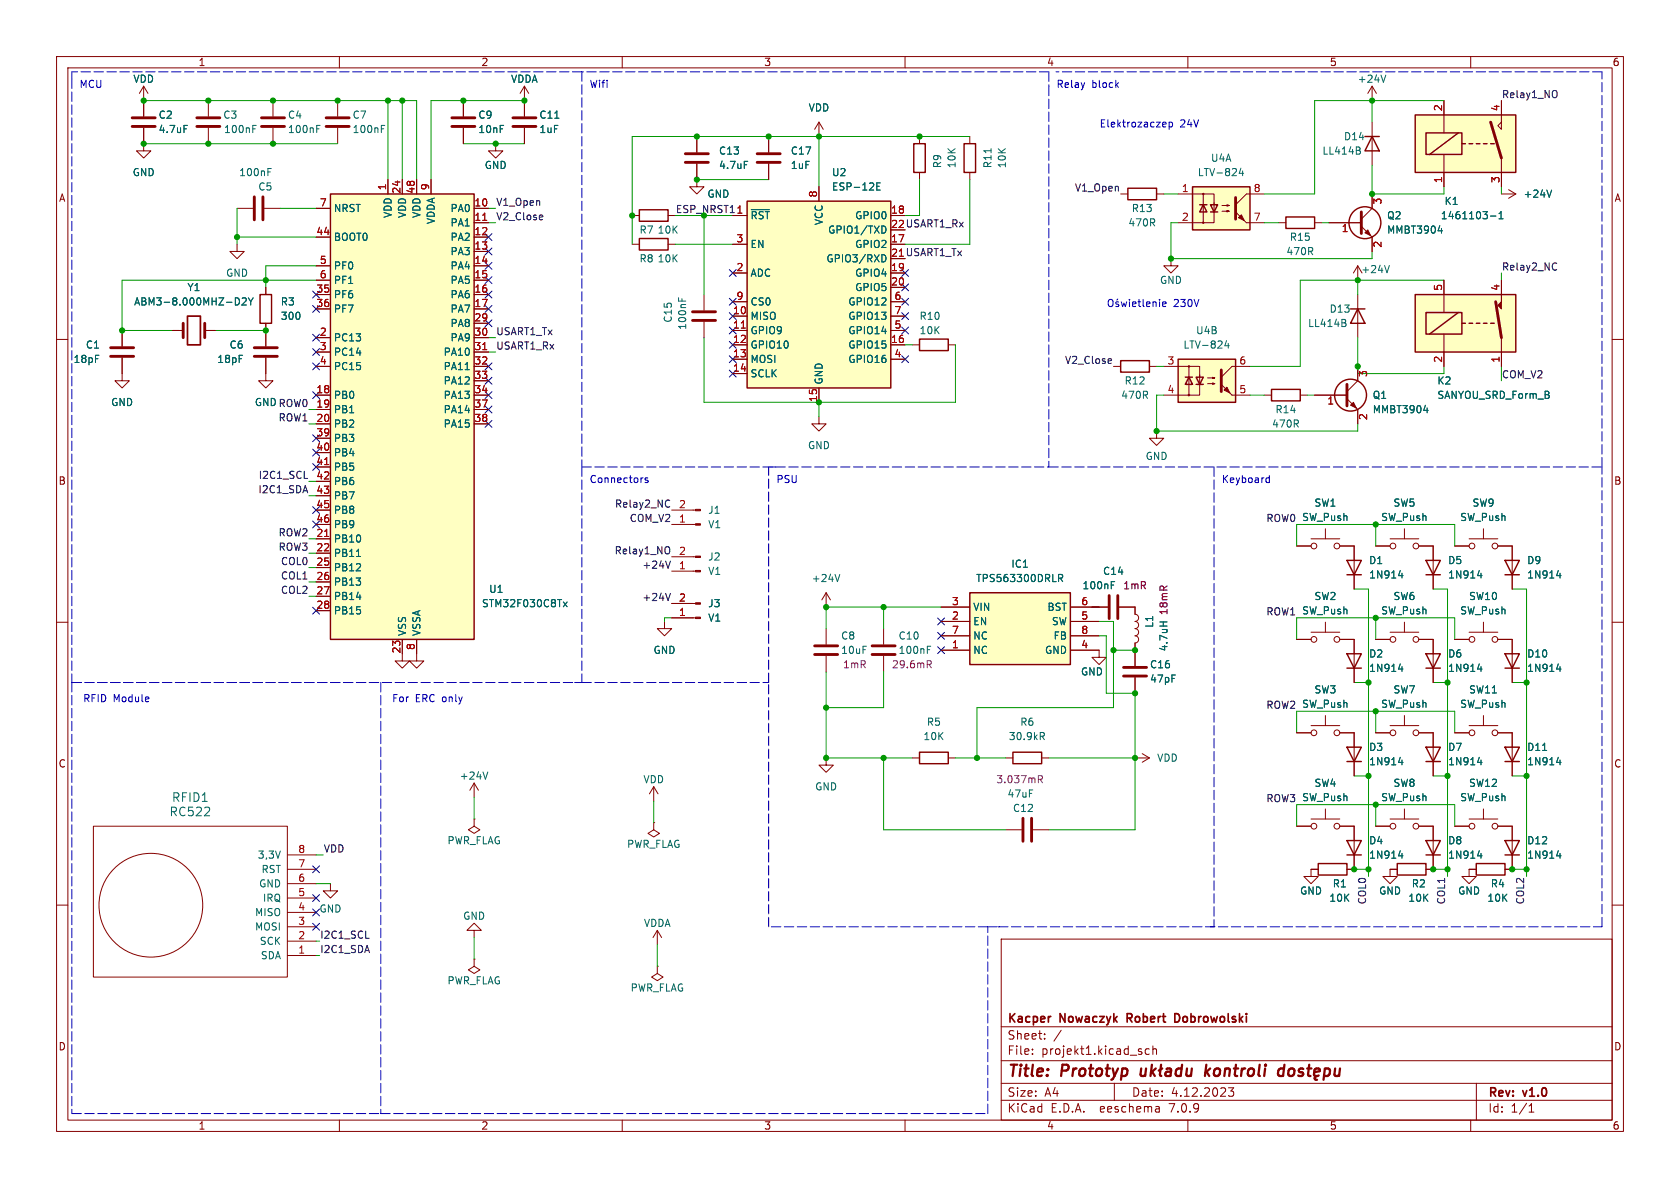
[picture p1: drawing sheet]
<svg xmlns="http://www.w3.org/2000/svg" width="297mm" height="210mm" viewBox="0 0 297 210" stroke-linecap="round" stroke-linejoin="round" font-family="sans-serif">
<g fill="none" stroke="#840000" stroke-width=".18">
<path d="M10 10h277v190h-277zM12 12h273v186h-273zM25.4 15.2l-.8 1.3M25.4 15.2v5.4M25.4 15.2l.8 1.3M36.8 17.8v2.8M48.3 17.8v2.8M59.7 17.8v2.8M60 10v2M81.9 17.8v2.8M92.7 15.2l-.8 1.3M92.7 15.2v5.4"/>
<path d="M92.7 15.2l.8 1.3M110 10v2M160 10v2M210 10v2M242.6 15.2l-.8 1.3M242.6 15.2v2.6M242.6 15.2l.7 1.3M255.3 17.8v5.7M260 10v2M265.4 17.8v5.1l-.6-.7 .6-.6M25.4 22.6v4.1h1.3l-1.3 1.2-1.3-1.2h1.3M36.8 22.6v2.8"/>
<path d="M41.9 36.8h2.8M46.7 36.8h2.8M48.3 22.6v2.8M55.9 36.8h2.5M59.7 22.6v2.8M68.6 31.8v2.5M71.1 31.8v2.5M73.7 31.8v2.5M76.2 31.8v2.5M81.9 22.6v2.8M83.8 36.8h2.6M83.8 39.4h2.6"/>
<path d="M87.6 25.4v1.3h1.3l-1.3 1.2-1.2-1.2h1.2M92.7 22.6v2.8M111.8 38.1h1.2M118.1 38.1h1.3M123.2 29v4h1.3l-1.3 1.3-1.3-1.3h1.3M123.2 24.1v2.8M129.5 38.1h2.6M135.9 24.1v2.8M135.9 29v2.8M144.8 21.6l-.8 1.3M144.8 21.6v2.5M144.8 33v2.6"/>
<path d="M144.8 21.6l.7 1.3M157.5 38.1h2.5M162.6 24.1v1.3M162.6 30.5v1.3M171.4 24.1v1.3M171.4 30.5v1.3M198.1 34.3h1.3M204.5 34.3h1.2M208.3 34.3h6.3v1.9M212.7 34.3v5.1M214.6 35.8v3.6h-6.3M216 37.3h1.3l-.4 .2v-.3l.4 .1"/>
<path d="M216 36.3h1.3l-.4 .1v-.2l.4 .1M220.3 39.4h3.2M223.5 34.3h-3.2l-1.9 1.9M226.1 39.4h1.2M232.4 39.4h1.3M234.9 39.4h5.8M242.6 21.6v7.6M242.6 34.3v2.5l-1.9 1.9M255.3 27.3v5.7M265.4 34.3h2.6M265.4 27.9v5.1M266.7 33.5l1.3 .8"/>
<path d="M268 34.3l-1.3 .8M10 60h2M21.6 58.4v2.8M30.5 58.4h1.9M36.2 58.4h1.9M41.9 43.2v1.3h1.3l-1.3 1.2-1.3-1.2h1.3M47 50.8v1.3M47 57.2v4M55.9 41.9h2.5M55.9 47h2.5M55.9 49.5h2.5M55.9 52.1h2.5"/>
<path d="M55.9 54.6h2.5M55.9 59.7h2.5M83.8 41.9h2.6M83.8 44.5h2.6M83.8 47h2.6M83.8 49.5h2.6M83.8 52.1h2.6M83.8 54.6h2.6M83.8 59.7h2.6M83.8 57.2h2.6M111.8 43.2h1.2M118.1 43.2h1.3"/>
<path d="M124.5 52.1v2.8M124.5 56.9v2.8M129.5 58.4h2.6M129.5 43.2h2.6M129.5 55.9h2.6M129.5 48.3h2.6M129.5 53.3h2.6M157.5 58.4h2.5M157.5 43.2h2.5M157.5 55.9h2.5M157.5 48.3h2.5M157.5 50.8h2.5"/>
<path d="M157.5 53.3h2.5M207 45.7v1.3h1.3l-1.3 1.3-1.3-1.3h1.3M239.3 48.3l.7-1.3v2.5M240 52.1v7.6M240.7 40l1.9 1.9v2.6M255.3 49.5v5.7M255.3 59.1v5.7M265.4 49.5v2.6M265.4 59.7v5.1M285 60h2M21.6 63.2v4.1h1.3l-1.3 1.3-1.3-1.3h1.3M47 63.2v4.1h1.3l-1.3 1.3-1.3-1.3h1.3"/>
<path d="M55.9 64.8h2.5M55.9 69.9h2.5M55.9 72.4h2.5M55.9 74.9h2.5M55.9 62.2h2.5M55.9 77.5h2.5M83.8 64.8h2.6M83.8 69.9h2.6M83.8 72.4h2.6M83.8 74.9h2.6M83.8 62.2h2.6M83.8 67.3h2.6"/>
<path d="M129.5 61h2.6M129.5 63.5h2.6M129.5 66h2.6M144.8 73.7v1.2h1.2l-1.2 1.3-1.3-1.3h1.3M144.8 68.6v2.5M157.5 61h2.5M157.5 63.5h2.5M161.3 61h1.3M167.6 61h1.3M196.8 64.8h1.3M203.2 64.8h1.3M204.5 76.2v1.3h1.2l-1.2 1.2-1.3-1.2h1.3"/>
<path d="M205.7 64.8h6.4v1.9M210.2 64.8v5.1M212.1 66.3v3.6h-6.4M213.5 67.8h1.3l-.4 .1v-.2l.4 .1M213.5 66.8h1.3l-.4 .1v-.2l.4 .1M217.8 69.9h3.2M221 64.8h-3.2l-1.9 1.9M223.5 69.9h1.3M229.9 69.9h1.2M232.4 69.9h5.7M238.1 70.5l1.9 1.9v2.5M240 64.8v2.5l-1.9 1.9"/>
<path d="M55.9 90.2h2.5M55.9 92.7h2.5M55.9 95.3h2.5M55.9 97.8h2.5M55.9 80h2.5M55.9 82.6h2.5M55.9 85.1h2.5M55.9 87.6h2.5M118.7 90.2h4.3M118.7 92.7h4.3M118.7 98.4h4.3M229.2 96.5h2.6"/>
<path d="M231.8 95.3h5.1M234.3 93.5v1.8M236.9 96.5h2.5v7.6M243.2 96.5h2.5M245.7 95.3h5.1M248.3 93.5v1.8M250.8 96.5h2.6v7.6M257.2 96.5h2.5M259.7 95.3h5.1M262.3 93.5v1.8M264.8 96.5h2.5v7.6M10 110h2"/>
<path d="M55.9 100.3h2.5M55.9 102.9h2.5M55.9 105.4h2.5M55.9 108h2.5M71.1 113v3.8h1.3l-1.3 1.3-1.3-1.3h1.3M73.7 113v3.8h1.2l-1.2 1.3-1.3-1.3h1.3M117.5 109.9v1.2h1.2l-1.2 1.3-1.3-1.3h1.3M118.7 106.7h4.3M118.7 109.2h4.3M118.7 101h4.3M146 104.8l-.7 1.2M146 104.8v2.5"/>
<path d="M146 111.1v2.8M146 116v2.7M146 104.8l.8 1.2M156.2 111.1v2.8M156.2 116v2.7M166.4 114.9h5M166.4 109.9h5M166.4 107.3h5M166.4 112.4h5M189.2 114.9h5.1v1.3h1.3l-1.3 1.3-1.3-1.3h1.3M189.2 109.9h5.1M189.2 107.3h6.6"/>
<path d="M189.2 112.4h5.1M197.9 107.3h2.8v1.3a.64 .64 0 0 1 .6 .6 .64 .64 0 0 1-.6 .7 .64 .64 0 0 1 .6 .6 .64 .64 0 0 1-.6 .6 .64 .64 0 0 1 .6 .7 .64 .64 0 0 1-.6 .6 .64 .64 0 0 1 .6 .6 .64 .64 0 0 1-.6 .7v4M200.7 119.8v2.8M229.2 113h2.6M231.8 111.8h5.1M234.3 110v1.8M236.9 113h2.5v7.7M243.2 113h2.5M245.7 111.8h5.1M248.3 110v1.8M250.8 113h2.6v7.7M257.2 113h2.5"/>
<path d="M259.7 111.8h5.1M262.3 110v1.8M264.8 113h2.5v7.7M285 110h2M83.8 138.4l-.7 1.3M83.8 138.4v2.6M83.8 138.4l.8 1.3M115.6 139.1l-.8 1.2M115.6 139.1v2.5M115.6 139.1l.7 1.2M146 134v1.3h1.3l-1.3 1.2-1.2-1.2h1.2M161.3 134h1.3"/>
<path d="M167.6 134h1.3M177.8 134h1.3M184.1 134h1.3M200.7 134h2.5M201.9 133.2l1.3 .8M203.2 134l-1.3 .7M229.2 129.5h2.6M231.8 128.3h5.1M234.3 126.5v1.8M236.9 129.5h2.5v7.7M243.2 129.5h2.5M245.7 128.3h5.1"/>
<path d="M248.3 126.5v1.8M250.8 129.5h2.6v7.7M257.2 129.5h2.5M259.7 128.3h5.1M262.3 126.5v1.8M264.8 129.5h2.5v7.7M10 160h2M16.5 146.1h34.3v26.6h-34.3zM50.8 153.7h5.1M50.8 158.8h5.1M50.8 156.2h5.1M50.8 151.1h5.1"/>
<path d="M58.4 156.2v1.3h1.3l-1.3 1.3-1.3-1.3h1.3M83.8 144.8v1.3l1 .6-1 .6-1-.6 1-.6M83.8 144.8h.1M115.6 145.4v1.3l1 .6-1 .7-1-.7 1-.6M115.6 145.4h.1M177.8 146.7h2.8M182.6 146.7h2.8M229.2 146.1h2.6M231.8 144.8h5.1M233 153.7h-1.2v1.2h1.2l-1.2 1.3-1.3-1.3h1.3M234.3 143v1.8M236.9 146.1h2.5v7.6h-1.3"/>
<path d="M243.2 146.1h2.5M245.7 144.8h5.1M247 153.7h-1.3v1.2h1.3l-1.3 1.3-1.2-1.3h1.2M248.3 143v1.8M250.8 146.1h2.6v7.6h-1.3M257.2 146.1h2.5M259.7 144.8h5.1M261 153.7h-1.3v1.2h1.3l-1.3 1.3-1.3-1.3h1.3M262.3 143v1.8M264.8 146.1h2.5v7.6h-1.2M285 160h2M50.8 168.9h5.1"/>
<path d="M50.8 166.4h5.1M50.8 163.8h5.1M50.8 161.3h5.1M83.8 164.5h1.3l-1.3-1.3-1.3 1.3h1.3v1.2M83.8 169.5v1.3l1 .7-1 .6-1-.6 1-.7M83.8 169.5h.1M116.2 170.8v1.3l1 .6-1 .7-1-.7 1-.6M116.2 170.8h.1M116.2 164.5l-.8 1.2M116.2 164.5v2.5M116.2 164.5l.8 1.2M177 166h108v32h-108z"/>
<path d="M60 198v2M110 198v2M160 198v2M177 194.5h108M177 191.5h108M177 187.5h108M177 181.5h108M182.5 186.3v.1M182.5 185.5v.1M184.7 183.6v.1M184.7 182.8v.1M187.6 182.1l-1.3 2"/>
<path d="M197 191.5v3M203.2 185.5l-.5-.1-.2 .3v.4l.1 .2h.6M203.8 185.5l.2-.1 .4 .1 .1 .9M203.8 184.9v1.5M204.9 195.7l.1 .9M205 196.5l-.2 .1M205 196h-.2M210 198v2M217.2 192.3h.9l-.5 .6 .4 .1v.7l-.2 .1h-.4l-.2-.1M260 198v2M261 191.5v6.5M270.3 196.6h.9"/>
<path d="M270.3 195.5l.4-.4v1.5"/>
<circle cx="212.7" cy="34.3" r=".13"/>
<circle cx="212.7" cy="39.4" r=".13"/>
<circle cx="210.2" cy="69.9" r=".13"/>
<circle cx="210.2" cy="64.8" r=".13"/>
<circle cx="232.3" cy="96.5" r=".51"/>
<circle cx="236.3" cy="96.5" r=".51"/>
<circle cx="246.3" cy="96.5" r=".51"/>
<circle cx="250.3" cy="96.5" r=".51"/>
<circle cx="260.2" cy="96.5" r=".51"/>
<circle cx="264.3" cy="96.5" r=".51"/>
<circle cx="232.3" cy="113" r=".51"/>
<circle cx="236.3" cy="113" r=".51"/>
<circle cx="246.3" cy="113" r=".51"/>
<circle cx="250.3" cy="113" r=".51"/>
<circle cx="260.2" cy="113" r=".51"/>
<circle cx="264.3" cy="113" r=".51"/>
<circle cx="232.3" cy="129.5" r=".51"/>
<circle cx="236.3" cy="129.5" r=".51"/>
<circle cx="246.3" cy="129.5" r=".51"/>
<circle cx="250.3" cy="129.5" r=".51"/>
<circle cx="260.2" cy="129.5" r=".51"/>
<circle cx="264.3" cy="129.5" r=".51"/>
<circle cx="232.3" cy="146.1" r=".51"/>
<circle cx="236.3" cy="146.1" r=".51"/>
<circle cx="246.3" cy="146.1" r=".51"/>
<circle cx="250.3" cy="146.1" r=".51"/>
<circle cx="260.2" cy="146.1" r=".51"/>
<circle cx="264.3" cy="146.1" r=".51"/>
<circle cx="26.7" cy="160" r="9.2"/>
</g>
<g fill="none" stroke="#840000" stroke-width=".4">
<path d="M201.8 188.9l-.1 1.2a.57 .57 0 0 0 .8-.1M202.6 188.9l-.2 1.3M203.6 188.2l-.2 2M203.7 189.4l.5 .8M204.3 188.9l-.8 .7M205.3 188.2l-.2 1.7 .2 .3M205.5 188.9l-.7 .4M206.2 189l.2-.1 .6 .1-.1 1.2M207 189.4h-.7a.4 .4 0 0 0-.3 .4 .4 .4 0 0 0 .3 .4l.6-.1M208.9 189a.66 .66 0 0 0-1 .3l-.1 .5 .2 .3 .2 .1 .5-.1M209 188.2l-.3 2M209.8 188.9v1.2a.57 .57 0 0 0 .8-.1"/>
<path d="M210.7 188.9l-.2 1.3M213.3 188.2l-.3 2M213.3 189.4l.5 .8M213.9 188.9l-.8 .7M226.1 190.1l.2 .1 .5-.1M227 189a.66 .66 0 0 0-.9 .1M227.1 188.2l-.3 2M227.9 189.1a.52 .52 0 0 1 .5-.2 .52 .52 0 0 1 .4 .4v.5a.55 .55 0 0 1-.5 .4 .55 .55 0 0 1-.6-.4zM230.4 189a.49 .49 0 0 0-.8 .3l.1 .1 .4 .1 .3 .3-.1 .3-.2 .1-.6-.1M231.1 188.9h.7M231.5 188.2l-.3 1.7 .1 .2 .4 .1M232.3 189.5l1-.1v-.4l-.2-.1-.6 .1-.2 .9 .2 .3 .6-.1"/>
<path d="M232.7 190.2l-.3 .4 .1 .2 .3 .1M234.2 189l.2-.1 .6 .1 .1 .3v.5a.66 .66 0 0 1-1 .3M234.2 188.9l-.2 2M236 188.9v1.2a.57 .57 0 0 0 .8-.1M236.9 188.9l-.2 1.3"/>
</g>
<path d="M33.1 55.9h2.3v5.1h-2.3zM199.3 180h.5M199.8 179.2h-.5v1.5M208.4 179.4l-.3-.2h-.4v1.5h.4l.3-.2" fill="none" stroke="#840000" stroke-width=".3"/>
<g fill="none" stroke="#840000" stroke-width=".25">
<path d="M58.4 34.3h25.4v78.7h-25.4zM113 37.1h5.1v2h-5.1zM132.1 35.6h25.4v33h-25.4zM161.5 25.4h2.1v5.1h-2.1zM170.4 25.4h2.1v5.1h-2.1zM199.4 33.3h5.1v2h-5.1zM210.8 33h10.2v7.6h-10.2zM212.1 36.2h1.3M212.7 36.2l.7 1.3h-1.3zM214 36.2h1.3l-.7 1.3zM214 37.5h1.3M227.3 38.4h5.1v2h-5.1z"/>
<path d="M241.3 24.1h2.5M242.6 24.1l1.2 2.6h-2.5zM250.2 20.3h17.8v10.2h-17.8zM252.1 23.5h6.3v3.8h-6.3zM257.8 23.5l-5.1 3.8M258.4 25.4h.7M259.7 25.4h.6M261 25.4h.6M262.3 25.4h.6M263.5 25.4h.7M46 52.1h2v5.1h-2zM113 42.2h5.1v2h-5.1z"/>
<path d="M162.6 59.9h5v2.1h-5zM238.8 54.6h2.5M240 54.6l1.3 2.6h-2.5zM250.2 52.1h17.8v10.1h-17.8zM252.1 55.2h6.3v3.9h-6.3zM257.8 55.2l-5.1 3.9M258.4 57.2h.7M259.7 57.2h.6M261 57.2h.6M262.3 57.2h.6M263.5 57.2h.7M198.1 63.8h5.1v2h-5.1z"/>
<path d="M208.3 63.5h10.1v7.6h-10.1zM209.5 66.7h1.3M210.2 66.7l.6 1.2h-1.3zM211.5 66.7h1.2l-.6 1.2zM211.5 67.9h1.2M224.8 68.8h5.1v2.1h-5.1zM238.1 99.1h2.6l-1.3 2.5zM252.1 99.1h2.5l-1.2 2.5zM266.1 99.1h2.5l-1.3 2.5zM171.4 104.8h17.8v12.7h-17.8zM238.1 115.6h2.6l-1.3 2.5zM238.1 118.1h2.6"/>
<path d="M238.1 101.6h2.6M252.1 115.6h2.5l-1.2 2.5zM252.1 118.1h2.5M252.1 101.6h2.5M266.1 115.6h2.5l-1.3 2.5zM266.1 118.1h2.5M266.1 101.6h2.5M162.6 133h5v2h-5zM179.1 133h5v2h-5zM238.1 132.1h2.6l-1.3 2.5zM238.1 134.6h2.6M252.1 132.1h2.5l-1.2 2.5z"/>
<path d="M252.1 134.6h2.5M266.1 132.1h2.5l-1.3 2.5zM266.1 134.6h2.5M233 152.7h5.1v2h-5.1zM238.1 148.6h2.6l-1.3 2.5zM238.1 151.1h2.6M247 152.7h5.1v2h-5.1zM252.1 148.6h2.5l-1.2 2.5zM252.1 151.1h2.5M261 152.7h5.1v2h-5.1zM266.1 148.6h2.5l-1.3 2.5zM266.1 151.1h2.5"/>
<circle cx="241.3" cy="39.4" r="2.82"/>
<circle cx="238.8" cy="69.8" r="2.82"/>
</g>
<g fill="none" stroke="#006464" stroke-width=".18">
<path d="M245 13.3l-.4 1.2M32.5 22.2h.6M44.7 22.2h.6M44.7 22.8h.4M47.4 30.4h.4M47.4 29.8h.6M56 22.2h.6M56 22.8h.4M67.4 22.2h.6M67.4 22.8h.4M98.1 20.9h.7M131.6 28.5h.6"/>
<path d="M132.8 37.1h3.2M155 32.9h.4M155.6 32.3h-.6v1.3h.6M156.2 39.9a.68 .68 0 0 1 .4 .7 .68 .68 0 0 1-.4 .6M175.2 26.3v.7M219.4 29.7l-.3 .9h.8M219.7 30.2v.9M240.2 26.6l.3 .2-.1 .3-.1 .1M240.3 26l.1 .2-.1 .3M263.5 38.2h1M265 38.7h.7M265 37.8l.4-.4v1.3"/>
<path d="M274.3 33.6l-.4 1.3M41.6 52.6a.64 .64 0 0 1 .7 .7 .64 .64 0 0 1-.7 .6M42.8 52.8l.5-.2 .2 .4-.7 .9h.7M43.9 52.6l.4 .7M44.3 53.3v.6M44.8 52.6l-.5 .7M120 52.6v.6M120.6 52.8v.4M155.9 45a.64 .64 0 0 1 .7 .7 .64 .64 0 0 1-.7 .6M237.7 57.1l.3 .2-.1 .3-.2 .1M237.8 56.5l.1 .2-.1 .3M245.6 46.9l-.4 1.3"/>
<path d="M254.2 40.8h.8M254.8 40.4v.8M82.2 65.3h.8M216.8 60.2l-.3 .9h.8M217.1 60.7v.8M251.7 72.5h.8M252.3 72.1v.9M63 98.4h.7M99.6 106.4l.7 .9M100.3 106.4l-.7 .9M148.5 101.5l-.5 1.3M163.9 114.8h.5"/>
<path d="M163.9 114.2h.6M187.1 101.5h.5l.3 .3-.2 .3-.6 .1M187.4 102.2l.5 .6M196.5 103.4h.4M196.5 102.8h.6M205 109.9h1.3M205.7 109.9v.8M247.2 118.3h.8M247.2 101.8h.8M247.9 101.3v.9M247.9 117.8v.9M261.2 118.3h.8"/>
<path d="M261.2 101.8h.8M261.8 101.3v.9M261.8 117.8v.9M275.2 118.3h.8M275.2 101.8h.8M275.8 101.3v.9M275.8 117.8v.9M86.2 136.5l-.4 1.2M184.2 130.1l.4 .7M184.4 129.5l.2 .2v.3l-.2 .1M247.2 134.8h.8M247.9 134.4v.8"/>
<path d="M261.2 134.8h.8M261.8 134.4v.8M272.7 132.7h.7M275.2 134.8h.8M275.8 134.4v.8M247.2 151.3h.8M247.9 150.9v.8M261.2 151.3h.8M261.8 150.9v.8M275.2 151.3h.8M275.8 150.9v.8"/>
</g>
<g fill="none" stroke="#840000" stroke-width=".51">
<path d="M23.4 22.4h4M23.4 20.8h4M34.8 22.4h4.1M34.8 20.8h4.1M45 34.8v4.1M46.2 22.4h4.1M46.2 20.8h4.1M46.5 34.8v4.1M57.7 22.4h4M57.7 20.8h4M79.9 22.4h4M79.9 20.8h4"/>
<path d="M90.7 22.4h4M90.7 20.8h4M121.2 28.7h4M121.2 27.2h4M133.9 28.7h4M133.9 27.2h4M218.4 34.9v3.8M240.7 37.5v3.8M263.5 21.6l1.9 6.3M32.4 57.2v2.5M36.2 57.2v2.5M122.4 56.6h4.1"/>
<path d="M122.4 55.1h4.1M264.4 53.3l1 6.4M19.6 61.5h4M19.6 63h4M45 61.5h4M45 63h4M215.9 65.4v3.8M238.1 67.9v3.9M144 115.7h4.1M144 114.2h4.1M154.2 115.7h4M154.2 114.2h4"/>
<path d="M196.1 105.3v4M197.6 105.3v4M198.6 119.5h4.1M198.6 118h4.1M180.8 144.7v4M182.4 144.7v4"/>
</g>
<path d="M163.9 116.8h.5l.2 .2-.1 .4h-.6M164.2 117.4l.4 .7M183.6 137.1h.5l.2 .2-.1 .4-.6 .1M183.9 137.8l.4 .6" fill="none" stroke="#840084" stroke-width=".18"/>
<g fill="#ffffc2" stroke="#ffffc2" stroke-width=".18">
<path d="M210.8 33h10.2v7.6h-10.2z"/>
<path d="M171.4 104.8h17.8v12.7h-17.8z"/>
<path d="M250.2 20.3h17.8v10.2h-17.8z"/>
<path d="M250.2 52.1h17.8v10.1h-17.8z"/>
<path d="M208.3 63.5h10.1v7.6h-10.1z"/>
<path d="M132.1 35.6h25.4v33h-25.4z"/>
<path d="M58.4 34.3h25.4v78.7h-25.4z"/>
</g>
<g fill="#840000" stroke="#840000" stroke-width=".18">
<path d="M218.4 37.5l1.9 1.9z"/>
<path d="M218.9 38.5l.6-.5 .5 1z"/>
<path d="M123 106.6h.8v.2h-.8z"/>
<path d="M123 109.1h.8v.2h-.8z"/>
<path d="M123 90h.8v.3h-.8z"/>
<path d="M123 92.6h.8v.2h-.8z"/>
<path d="M123 98.3h.8v.3h-.8z"/>
<path d="M123 100.8h.8v.3h-.8z"/>
<path d="M265.4 52.1v2.5l-.6-.6 .6-.7z"/>
<path d="M215.9 67.9l1.9 2z"/>
<path d="M216.4 69l.5-.5 .5 1z"/>
<path d="M241.3 41.1l.5-.5 .5 1.1z"/>
<path d="M238.8 71.6l.5-.5 .5 1z"/>
</g>
<path d="M85.3 39h.8M131.1 58h.7M85.3 61.8h.8M57.4 94.8h.7M57.4 82.1h.7" fill="none" stroke="#a90000" stroke-width=".18"/>
<g fill="none" stroke="#0f0f0f" stroke-width=".18">
<path d="M275.1 16.1a.9 .9 0 0 1 0 1.1M95.8 38l.2 .3-.6 .1M95.9 38.8l-.1 .1M275 46.5l.2 .1M275.2 47.6l-.2 .1M196.3 63.4l.2 .3-.6 .1M196.4 64.2l-.1 .1M53.8 84.6h.6M118.2 88.4l.2 .1M118.2 96.7a.9 .9 0 0 1 0 1.2M118.4 89.5l-.2 .2M118.5 99.2l-.4 1.3"/>
<path d="M118.5 104.9l-.4 1.3M64.7 165.9h.6"/>
</g>
<g fill="none" stroke="#0000c2" stroke-width=".18">
<path d="M206 21.6l.1 .3-.6 .1M206.1 22.4h-.1M206.7 21.6v1.3M206.7 21.7l.3-.1 .3 .2-.1 .6h-.5M196.1 53l.1-.1a.43 .43 0 0 1 .6 .4v.5a.42 .42 0 0 1-.5 .4 .42 .42 0 0 1-.4-.4v-.5zM197.6 52.9l-.2 .1M197.7 53.4l-.3-.1-.1 .2v.2l.4 .1v.3h-.4M198.2 53.3l.3 .9 .2-.6 .2 .6 .3-.9M199.7 52.9v.1M199.7 53.3v.9M200.2 53.8l.6-.1v-.3l-.4-.1-.2 .2 .1 .6h.5M201.2 53.3h.5"/>
<path d="M201.4 52.9v1.1l.3 .2M202.1 52.9v1.1l.2 .2M202.7 53.8l.6-.1-.1-.3-.3-.1-.2 .2 .1 .6h.4M203.8 53.5l.2-.2 .3 .1 .1 .8M203.8 53.3v.9M205 52.9v.1M205 53.3v.9M205.5 53.8l.6-.1v-.3l-.4-.1-.2 .2 .1 .6h.5M114.5 84.5h-.3l-.2 .1 .1 .2 .4 .1v.4h-.5M223.9 85.3h.5M223.9 84.5h.5M224.4 84v1.3"/>
<path d="M214 163.8h.6"/>
</g>
<g fill="none" stroke="#0000c2" stroke-width=".18" stroke-dasharray="1.7 .6">
<path d="M12.7 12.7v1.3M12.7 14v106.7M102.9 12.7h-90.2M102.9 12.7v69.9M185.4 12.7v2.5M185.4 15.2v67.4M185.4 12.7h-82.5M283.2 12.7h-96.5M102.9 82.6h82.5M102.9 82.6v38.1M135.9 82.6h1.3M185.4 82.6h97.8"/>
<path d="M214.6 82.6v81.2M283.2 82.6v-69.9M12.7 120.7h54.6M12.7 120.7v76.2M12.7 120.7h90.2M67.3 120.7v76.2M102.9 120.7h-1.3M102.9 120.7h33M135.9 120.7v-38.1M135.9 163.8v-43.1M174.6 163.8h-38.7M174.6 163.8h1.9"/>
<path d="M176.5 163.8h.1M176.5 163.8h106.7M283.2 163.8v-81.2M12.7 196.9h54.6M67.3 196.9h107.3M174.6 196.9v-33.1"/>
</g>
<g fill="none" stroke="#009600" stroke-width=".18">
<path d="M25.4 17.8h48.3v14M68.6 17.8v14M71.1 17.8v14M92.7 17.8h-16.5v14M242.6 17.8v3.8M255.3 17.8h-22.9v16.5h-8.9M25.4 25.4h34.3M41.9 36.8v6.4M49.5 36.8h6.4M81.9 25.4h10.8M86.4 36.8h1.2M86.4 39.4h1.2"/>
<path d="M119.4 38.1h10.1M123.2 31.8h12.7M124.5 38.1v14M144.8 24.1v8.9M162.6 31.8v6.3h-2.6M171.4 24.1h-59.6v19.1M171.4 31.8v11.4h-11.4M205.7 34.3h2.6M208.3 39.4h-1.3v6.3h35.6v-1.2M223.5 39.4h2.6M233.7 39.4h1.2M242.6 29.2v5.1h12.7v-1.3"/>
<path d="M265.4 33v1.3M38.1 58.4h8.9M41.9 41.9h14M55.9 49.5h-34.3v8.9h8.9M55.9 47h-8.9v3.8M86.4 59.7h1.2M119.4 43.2h10.1M124.5 59.7v11.4h44.4v-10.1M240 59.7v6.3h15.3v-1.2M240 49.5v2.6M255.3 49.5h-25.4v15.3h-8.9M265.4 48.3v1.2"/>
<path d="M54.6 74.9h1.3M54.6 72.4h1.3M86.4 62.2h1.2M144.8 71.1v2.6M160 61h1.3M204.5 64.8h1.2M205.7 69.9h-1.2v6.3h35.5v-1.3M221 69.9h2.5M231.1 69.9h1.3M265.4 64.8v2.5M54.6 95.3h1.3M54.6 87.6h1.3"/>
<path d="M54.6 85.1h1.3M54.6 97.8h1.3M229.2 96.5v-3.8h28v3.8M243.2 92.7v3.8M54.6 100.3h1.3M54.6 105.4h1.3M54.6 102.9h1.3M118.7 109.2h-1.2v.7M146 118.7v15.3h15.3M156.2 107.3v3.8M156.2 118.7v6.4h-10.2M166.4 107.3h-20.4v3.8"/>
<path d="M193 107.3h1.3M194.3 109.9h2.5v15.2h-24.1v8.9M194.3 112.4h1.3v10.2h5.1v24.1h-15.3M196.8 114.9h3.9M229.2 113v-3.8h28v3.8M239.4 104.1h2.5v50.8M243.2 109.2v3.8M253.4 104.1h2.5v50.8M267.3 104.1h2.6v50.8M156.2 134v12.7h21.6M168.9 134h8.9M185.4 134h15.3"/>
<path d="M229.2 129.5v-3.8h28v3.8M239.4 137.2h2.5M239.4 120.7h2.5M243.2 125.7v3.8M253.4 137.2h2.5M253.4 120.7h2.5M267.3 137.2h2.6M267.3 120.7h2.6M55.9 156.2h2.5M55.9 151.1h1.2M83.8 141v3.8M115.6 141.6v3.8"/>
<path d="M229.2 146.1v-3.9h28v3.9M239.4 153.7h2.5M243.2 142.2v3.9M253.4 153.7h2.5M267.3 153.7h2.6M55.9 168.9h.6M55.9 166.4h.6M83.8 165.7v3.8M116.2 167v3.8"/>
</g>
<g fill="none" stroke="#000084" stroke-width=".18">
<path d="M55.3 51.5l1.2 1.2M55.3 54l1.2 1.2M55.3 59.1l1.2 1.2M56.5 51.5l-1.2 1.2M56.5 54l-1.2 1.2M56.5 59.1l-1.2 1.2M85.8 56.5l1.2 1.3M85.8 54l1.2 1.2M85.8 43.8l1.2 1.3M85.8 41.3l1.2 1.2M85.8 48.9l1.2 1.2M85.8 46.4l1.2 1.2"/>
<path d="M85.8 51.5l1.2 1.2M87 56.5l-1.2 1.3M87 54l-1.2 1.2M87 43.8l-1.2 1.3M87 51.5l-1.2 1.2M87 48.9l-1.2 1.2M87 41.3l-1.2 1.2M87 46.4l-1.2 1.2M128.9 57.8l1.2 1.2M128.9 55.3l1.2 1.2M128.9 52.7l1.2 1.2M128.9 47.7l1.2 1.2"/>
<path d="M130.1 57.8l-1.2 1.2M130.1 55.3l-1.2 1.2M130.1 52.7l-1.2 1.2M130.1 47.7l-1.2 1.2M159.4 47.7l1.2 1.2M159.4 52.7l1.2 1.2M159.4 57.8l1.2 1.2M159.4 50.2l1.2 1.2M159.4 55.3l1.2 1.2M160.6 47.7l-1.2 1.2M160.6 52.7l-1.2 1.2M160.6 57.8l-1.2 1.2"/>
<path d="M160.6 50.2l-1.2 1.2M160.6 55.3l-1.2 1.2M55.3 76.9l1.2 1.2M55.3 69.2l1.2 1.3M55.3 79.4l1.2 1.2M55.3 61.6l1.2 1.2M55.3 64.2l1.2 1.2M56.5 76.9l-1.2 1.2M56.5 69.2l-1.2 1.3M56.5 79.4l-1.2 1.2M56.5 61.6l-1.2 1.2M56.5 64.2l-1.2 1.2"/>
<path d="M85.8 64.2l1.2 1.2M85.8 66.7l1.2 1.2M85.8 74.3l1.2 1.2M85.8 71.8l1.2 1.2M85.8 69.2l1.2 1.3M87 64.2l-1.2 1.2M87 66.7l-1.2 1.2M87 74.3l-1.2 1.2M87 71.8l-1.2 1.2M87 69.2l-1.2 1.3M128.9 60.4l1.2 1.2M128.9 62.9l1.2 1.2"/>
<path d="M128.9 65.4l1.2 1.2M130.1 60.4l-1.2 1.2M130.1 62.9l-1.2 1.2M130.1 65.4l-1.2 1.2M159.4 62.9l1.2 1.2M160.6 62.9l-1.2 1.2M55.3 81.9l1.2 1.3M55.3 89.6l1.2 1.2M55.3 92.1l1.2 1.2M56.5 81.9l-1.2 1.3M56.5 89.6l-1.2 1.2M56.5 92.1l-1.2 1.2"/>
<path d="M55.3 107.3l1.2 1.3M56.5 107.3l-1.2 1.3M165.8 111.8l1.2 1.2M165.8 109.2l1.2 1.3M165.8 114.3l1.2 1.2M167 111.8l-1.2 1.2M167 109.2l-1.2 1.3M167 114.3l-1.2 1.2M55.3 158.1l1.2 1.3M55.3 153.1l1.2 1.2M56.5 158.1l-1.2 1.3M56.5 153.1l-1.2 1.2"/>
<path d="M55.3 163.2l1.2 1.2M55.3 160.7l1.2 1.2M56.5 163.2l-1.2 1.2M56.5 160.7l-1.2 1.2"/>
</g>
<g fill="#009600" stroke="#009600" stroke-width=".18">
<circle cx="36.8" cy="17.8" r=".46"/>
<circle cx="25.4" cy="17.8" r=".46"/>
<circle cx="25.4" cy="25.4" r=".46"/>
<circle cx="36.8" cy="25.4" r=".46"/>
<circle cx="71.1" cy="17.8" r=".46"/>
<circle cx="48.3" cy="17.8" r=".46"/>
<circle cx="68.6" cy="17.8" r=".46"/>
<circle cx="59.7" cy="17.8" r=".46"/>
<circle cx="123.2" cy="24.1" r=".46"/>
<circle cx="123.2" cy="31.8" r=".46"/>
<circle cx="111.8" cy="38.1" r=".46"/>
<circle cx="135.9" cy="24.1" r=".46"/>
<circle cx="144.8" cy="24.1" r=".46"/>
<circle cx="162.6" cy="24.1" r=".46"/>
<circle cx="144.8" cy="71.1" r=".46"/>
<circle cx="92.7" cy="17.8" r=".46"/>
<circle cx="81.9" cy="17.8" r=".46"/>
<circle cx="87.6" cy="25.4" r=".46"/>
<circle cx="48.3" cy="25.4" r=".46"/>
<circle cx="47" cy="49.5" r=".46"/>
<circle cx="41.9" cy="41.9" r=".46"/>
<circle cx="47" cy="58.4" r=".46"/>
<circle cx="21.6" cy="58.4" r=".46"/>
<circle cx="146" cy="134" r=".46"/>
<circle cx="156.2" cy="134" r=".46"/>
<circle cx="146" cy="125.1" r=".46"/>
<circle cx="172.7" cy="134" r=".46"/>
<circle cx="243.2" cy="142.2" r=".46"/>
<circle cx="239.4" cy="153.7" r=".46"/>
<circle cx="241.9" cy="153.7" r=".46"/>
<circle cx="269.9" cy="153.7" r=".46"/>
<circle cx="255.9" cy="137.2" r=".46"/>
<circle cx="269.9" cy="137.2" r=".46"/>
<circle cx="253.4" cy="153.7" r=".46"/>
<circle cx="255.9" cy="153.7" r=".46"/>
<circle cx="255.9" cy="120.7" r=".46"/>
<circle cx="243.2" cy="125.7" r=".46"/>
<circle cx="269.9" cy="120.7" r=".46"/>
<circle cx="200.7" cy="134" r=".46"/>
<circle cx="200.7" cy="122.6" r=".46"/>
<circle cx="200.7" cy="114.9" r=".46"/>
<circle cx="242.6" cy="17.8" r=".46"/>
<circle cx="267.3" cy="153.7" r=".46"/>
<circle cx="241.9" cy="137.2" r=".46"/>
<circle cx="241.9" cy="120.7" r=".46"/>
<circle cx="243.2" cy="109.2" r=".46"/>
<circle cx="243.2" cy="92.7" r=".46"/>
<circle cx="240" cy="49.5" r=".46"/>
<circle cx="240" cy="64.8" r=".46"/>
<circle cx="242.6" cy="34.3" r=".46"/>
<circle cx="204.5" cy="76.2" r=".46"/>
<circle cx="207" cy="45.7" r=".46"/>
<circle cx="146" cy="107.3" r=".46"/>
<circle cx="156.2" cy="107.3" r=".46"/>
<circle cx="196.8" cy="114.9" r=".46"/>
</g>
<g font-size="2.8" fill="#840000">
<text x="178" y="190.9">Title:</text>
<text x="187.7" y="190.9">Prototyp</text>
<text x="214.7" y="190.9">kontroli</text>
</g>
<g font-size="2.1" fill="#006464">
<text x="30.3" y="142">RFID1</text>
<text x="29.9" y="144.5">RC522</text>
</g>
<g font-size="2.1" fill="#840000">
<text x="178" y="184">Sheet:</text>
<text x="178" y="181.2">Kacper</text>
<text x="187.5" y="181.2">Nowaczyk</text>
<text x="199.9" y="181.2">Robert</text>
<text x="208.9" y="181.2">Dobrowolski</text>
<text x="178" y="186.7">File:</text>
<text x="184.1" y="186.7">projekt1.kicad_sch</text>
<text x="178" y="196.9">KiCad</text>
<text x="178" y="194.1">Size:</text>
<text x="184.7" y="194.1">A4</text>
<text x="185.7" y="196.9">E.D.A.</text>
<text x="194.6" y="196.9">eeschema</text>
<text x="200" y="194.1">Date:</text>
<text x="207" y="196.9">7.0.9</text>
<text x="207" y="194.1">4.12.2023</text>
<text x="263" y="194.3">Rev:</text>
<text x="263" y="196.9">Id:</text>
<text x="267.1" y="196.9">1/1</text>
<text x="269.4" y="194.3">v1.0</text>
</g>
<g font-size="1.8" fill="#840000">
<text x="35" y="11.9">1</text>
<text x="85" y="11.9">2</text>
<text x="135" y="11.9">3</text>
<text x="185" y="11.9">4</text>
<text x="235" y="11.9">5</text>
<text x="285" y="11.9">6</text>
<text x="10.3" y="35.9">A</text>
<text x="285.3" y="35.9">A</text>
<text x="157.4" y="40.4">22 USART1_Rx</text>
<text x="10.3" y="85.9">B</text>
<text x="285.3" y="85.9">B</text>
<text x="10.3" y="135.9">C</text>
<text x="285.3" y="135.9">C</text>
<text x="10.3" y="185.9">D</text>
<text x="285.3" y="185.9">D</text>
<text x="35" y="199.9">1</text>
<text x="85" y="199.9">2</text>
<text x="135" y="199.9">3</text>
<text x="185" y="199.9">4</text>
<text x="235" y="199.9">5</text>
<text x="285" y="199.9">6</text>
</g>
<g font-size="1.8" fill="#0000c2">
<text x="14" y="15.6">MCU</text>
<text x="104.1" y="15.6">Wifi</text>
<text x="186.7" y="15.6">Relay</text>
<text x="193" y="15.6">block</text>
<text x="194.3" y="22.6">Elektrozaczep</text>
<text x="208.6" y="22.6">24V</text>
<text x="207.5" y="54.4">230V</text>
<text x="104.1" y="85.5">Connectors</text>
<text x="137.2" y="85.5">PSU</text>
<text x="215.9" y="85.5">Keyboard</text>
<text x="14.6" y="124.2">RFID</text>
<text x="20" y="124.2">Module</text>
<text x="69.2" y="124.2">For</text>
<text x="73.4" y="124.2">ERC only</text>
</g>
<g font-size="1.8" fill="#006464">
<text x="23.5" y="14.8">VDD</text>
<text x="90.2" y="14.8">VDDA</text>
<text x="239.9" y="14.8">+24V</text>
<text x="27.9" y="21.2">C2</text>
<text x="27.9" y="23.7">4.7uF</text>
<text x="39.4" y="21.2">C3</text>
<text x="39.5" y="23.7">100nF</text>
<text x="50.8" y="21.2">C4</text>
<text x="50.8" y="23.7">100nF</text>
<text x="62.2" y="21.2">C7</text>
<text x="62.2" y="23.7">100nF</text>
<text x="84.5" y="21.2">C9</text>
<text x="84.5" y="23.7">10nF</text>
<text x="95.3" y="23.7">1uF</text>
<text x="95.3" y="21.2">C11</text>
<text x="142.9" y="19.9">VDD</text>
<text x="127" y="27.5">C13</text>
<text x="139.7" y="27.5">C17</text>
<text x="166.6" y="29.8" transform="rotate(-90 166.6 29.8)">R9</text>
<text x="169.1" y="29.8" transform="rotate(-90 169.1 29.8)">10K</text>
<text x="175.5" y="29.8" transform="rotate(-90 175.5 29.8)">R11</text>
<text x="178" y="29.8" transform="rotate(-90 178 29.8)">10K</text>
<text x="214" y="28.8">U4A</text>
<text x="233.7" y="27.5">LL414B</text>
<text x="237.5" y="25">D14</text>
<text x="23.4" y="31.3">GND</text>
<text x="42.2" y="31.3">100nF</text>
<text x="45.6" y="33.9">C5</text>
<text x="85.6" y="30.1">GND</text>
<text x="125" y="35.2">GND</text>
<text x="127" y="30.1">4.7uF</text>
<text x="139.7" y="30.1">1uF</text>
<text x="147" y="31.3">U2</text>
<text x="147" y="33.9">ESP-12E</text>
<text x="211.7" y="31.3">LTV-824</text>
<text x="269.3" y="35.2">+24V</text>
<text x="58.9" y="37.7">NRST</text>
<text x="69.4" y="38.6" transform="rotate(-90 69.4 38.6)">VDD</text>
<text x="72" y="38.6" transform="rotate(-90 72 38.6)">VDD</text>
<text x="74.5" y="38.6" transform="rotate(-90 74.5 38.6)">VDD</text>
<text x="77.1" y="39.7" transform="rotate(-90 77.1 39.7)">VDDA</text>
<text x="79.5" y="37.7">PA0</text>
<text x="79.5" y="40.2">PA1</text>
<text x="113" y="41.5">R7</text>
<text x="116.2" y="41.5">10K</text>
<text x="132.6" y="39">~{RST}</text>
<text x="145.6" y="39.9" transform="rotate(-90 145.6 39.9)">VCC</text>
<text x="146.3" y="41.5">GPIO1/TXD</text>
<text x="151.1" y="39">GPIO0</text>
<text x="199.4" y="40.2">470R</text>
<text x="200" y="37.7">R13</text>
<text x="245.1" y="39">Q2</text>
<text x="245.1" y="41.5">MMBT3904</text>
<text x="254.6" y="39">1461103-1</text>
<text x="255.3" y="36.4">K1</text>
<text x="58.9" y="42.8">BOOT0</text>
<text x="58.9" y="47.9">PF0</text>
<text x="79.5" y="42.8">PA2</text>
<text x="79.5" y="45.3">PA3</text>
<text x="79.5" y="47.9">PA4</text>
<text x="113" y="46.6">R8</text>
<text x="116.2" y="46.6">10K</text>
<text x="132.6" y="44">EN</text>
<text x="146" y="46.6">GPIO3/RXD</text>
<text x="151.1" y="44">GPIO2</text>
<text x="227.3" y="45.3">470R</text>
<text x="227.9" y="42.8">R15</text>
<text x="33" y="51.7">Y1</text>
<text x="39.9" y="49.1">GND</text>
<text x="58.9" y="52.9">PF6</text>
<text x="58.9" y="50.4">PF1</text>
<text x="79.5" y="50.4">PA5</text>
<text x="79.5" y="52.9">PA6</text>
<text x="132.6" y="49.1">ADC</text>
<text x="151.1" y="49.1">GPIO4</text>
<text x="151.1" y="51.7">GPIO5</text>
<text x="205" y="50.4">GND</text>
<text x="240.6" y="48.5">+24V</text>
<text x="23.6" y="54.2">ABM3-8.000MHZ-D2Y</text>
<text x="49.5" y="54.2">R3</text>
<text x="49.5" y="56.7">300</text>
<text x="58.9" y="55.5">PF7</text>
<text x="79.5" y="55.5">PA7</text>
<text x="79.5" y="58">PA8</text>
<text x="119" y="57.1" transform="rotate(-90 119 57.1)">C15</text>
<text x="121.5" y="58.4" transform="rotate(-90 121.5 58.4)">100nF</text>
<text x="132.6" y="56.7">MISO</text>
<text x="132.6" y="59.3">GPIO9</text>
<text x="132.6" y="54.2">CS0</text>
<text x="149.9" y="59.3">GPIO14</text>
<text x="149.9" y="54.2">GPIO12</text>
<text x="149.9" y="56.7">GPIO13</text>
<text x="162.5" y="56.7">R10</text>
<text x="162.5" y="59.3">10K</text>
<text x="211.4" y="59.3">U4B</text>
<text x="231.1" y="58">LL414B</text>
<text x="235" y="55.5">D13</text>
<text x="12.9" y="64.4">18pF</text>
<text x="15.1" y="61.8">C1</text>
<text x="38.3" y="64.4">18pF</text>
<text x="40.5" y="61.8">C6</text>
<text x="58.9" y="60.6">PC13</text>
<text x="58.9" y="63.1">PC14</text>
<text x="58.9" y="65.6">PC15</text>
<text x="78.3" y="63.1">PA10</text>
<text x="78.3" y="65.6">PA11</text>
<text x="79.5" y="60.6">PA9</text>
<text x="132.6" y="61.8">GPIO10</text>
<text x="132.6" y="64.4">MOSI</text>
<text x="149.9" y="61.8">GPIO15</text>
<text x="149.9" y="64.4">GPIO16</text>
<text x="209.1" y="61.8">LTV-824</text>
<text x="19.6" y="72">GND</text>
<text x="45" y="72">GND</text>
<text x="58.9" y="70.7">PB0</text>
<text x="78.3" y="68.2">PA12</text>
<text x="78.3" y="70.7">PA13</text>
<text x="132.6" y="66.9">SCLK</text>
<text x="145.6" y="68.1" transform="rotate(-90 145.6 68.1)">GND</text>
<text x="198.1" y="70.7">470R</text>
<text x="198.7" y="68.2">R12</text>
<text x="242.6" y="70.7">Q1</text>
<text x="254" y="68.2">K2</text>
<text x="254" y="70.7">SANYOU_SRD_Form_B</text>
<text x="58.9" y="73.3">PB1</text>
<text x="58.9" y="75.8">PB2</text>
<text x="78.3" y="73.3">PA14</text>
<text x="78.3" y="75.8">PA15</text>
<text x="224.8" y="75.8">470R</text>
<text x="225.4" y="73.3">R14</text>
<text x="242.6" y="73.3">MMBT3904</text>
<text x="58.9" y="78.3">PB3</text>
<text x="58.9" y="80.9">PB4</text>
<text x="58.9" y="83.4">PB5</text>
<text x="142.7" y="79.6">GND</text>
<text x="202.4" y="81.5">GND</text>
<text x="58.9" y="86">PB6</text>
<text x="58.9" y="88.5">PB7</text>
<text x="232.3" y="89.8">SW1</text>
<text x="246.2" y="89.8">SW5</text>
<text x="260.2" y="89.8">SW9</text>
<text x="58.9" y="91">PB8</text>
<text x="58.9" y="93.6">PB9</text>
<text x="125.1" y="91">J1</text>
<text x="125.1" y="93.6">V1</text>
<text x="230.1" y="92.3">SW_Push</text>
<text x="244.1" y="92.3">SW_Push</text>
<text x="258" y="92.3">SW_Push</text>
<text x="58.9" y="96.1">PB10</text>
<text x="58.9" y="98.7">PB11</text>
<text x="58.9" y="101.2">PB12</text>
<text x="125.1" y="99.3">J2</text>
<text x="125.1" y="101.8">V1</text>
<text x="178.7" y="100.6">IC1</text>
<text x="194.9" y="101.8">C14</text>
<text x="241.9" y="99.9">D1</text>
<text x="255.9" y="99.9">D5</text>
<text x="269.9" y="99.9">D9</text>
<text x="58.9" y="103.7">PB13</text>
<text x="58.9" y="106.3">PB14</text>
<text x="85.1" y="107.5">STM32F030C8Tx</text>
<text x="86.4" y="105">U1</text>
<text x="125.1" y="107.5">J3</text>
<text x="143.4" y="103.1">+24V</text>
<text x="172.5" y="103.1">TPS563300DRLR</text>
<text x="191.3" y="104.4">100nF</text>
<text x="232.3" y="106.3">SW2</text>
<text x="241.9" y="102.5">1N914</text>
<text x="246.2" y="106.3">SW6</text>
<text x="255.9" y="102.5">1N914</text>
<text x="259.6" y="106.3">SW10</text>
<text x="269.9" y="102.5">1N914</text>
<text x="58.9" y="108.8">PB15</text>
<text x="72" y="112.5" transform="rotate(-90 72 112.5)">VSS</text>
<text x="74.5" y="112.5" transform="rotate(-90 74.5 112.5)">VSSA</text>
<text x="125.1" y="110.1">V1</text>
<text x="148.6" y="113.3">C8</text>
<text x="158.8" y="113.3">C10</text>
<text x="172" y="110.7">EN</text>
<text x="172" y="108.2">VIN</text>
<text x="172" y="113.3">NC</text>
<text x="185.1" y="108.2">BST</text>
<text x="185.9" y="110.7">SW</text>
<text x="186.2" y="113.3">FB</text>
<text x="204.1" y="111.1" transform="rotate(-90 204.1 111.1)">L1</text>
<text x="230.1" y="108.8">SW_Push</text>
<text x="244.1" y="108.8">SW_Push</text>
<text x="258" y="108.8">SW_Push</text>
<text x="115.4" y="115.8">GND</text>
<text x="148.6" y="115.8">10uF</text>
<text x="158.8" y="115.8">100nF</text>
<text x="172" y="115.8">NC</text>
<text x="184.6" y="115.8">GND</text>
<text x="191" y="119.6">GND</text>
<text x="203.2" y="118.3">C16</text>
<text x="206.6" y="115.2" transform="rotate(-90 206.6 115.2)">4.7uH</text>
<text x="241.9" y="116.4">D2</text>
<text x="241.9" y="119">1N914</text>
<text x="255.9" y="116.4">D6</text>
<text x="255.9" y="119">1N914</text>
<text x="269.9" y="116.4">D10</text>
<text x="269.9" y="119">1N914</text>
<text x="203.2" y="120.9">47pF</text>
<text x="230.1" y="125.3">SW_Push</text>
<text x="232.3" y="122.8">SW3</text>
<text x="244.1" y="125.3">SW_Push</text>
<text x="246.2" y="122.8">SW7</text>
<text x="258" y="125.3">SW_Push</text>
<text x="259.6" y="122.8">SW11</text>
<text x="163.2" y="131">10K</text>
<text x="163.8" y="128.5">R5</text>
<text x="178.2" y="131">30.9kR</text>
<text x="180.3" y="128.5">R6</text>
<text x="204.5" y="134.8">VDD</text>
<text x="241.9" y="132.9">D3</text>
<text x="241.9" y="135.5">1N914</text>
<text x="255.9" y="132.9">D7</text>
<text x="255.9" y="135.5">1N914</text>
<text x="269.9" y="132.9">D11</text>
<text x="269.9" y="135.5">1N914</text>
<text x="81.2" y="138">+24V</text>
<text x="113.7" y="138.7">VDD</text>
<text x="144" y="139.9">GND</text>
<text x="178" y="141.2">47uF</text>
<text x="179" y="143.7">C12</text>
<text x="230.1" y="141.8">SW_Push</text>
<text x="232.3" y="139.3">SW4</text>
<text x="244.1" y="141.8">SW_Push</text>
<text x="246.2" y="139.3">SW8</text>
<text x="258" y="141.8">SW_Push</text>
<text x="259.6" y="139.3">SW12</text>
<text x="79" y="149.5">PWR_FLAG</text>
<text x="241.9" y="149.5">D4</text>
<text x="255.9" y="149.5">D8</text>
<text x="269.9" y="149.5">D12</text>
<text x="45.5" y="152">3,3V</text>
<text x="46.1" y="154.5">RST</text>
<text x="110.8" y="150.1">PWR_FLAG</text>
<text x="241.9" y="152">1N914</text>
<text x="255.9" y="152">1N914</text>
<text x="269.9" y="152">1N914</text>
<text x="45.7" y="157.1">GND</text>
<text x="46.4" y="159.6">IRQ</text>
<text x="56.4" y="161.5">GND</text>
<text x="229.7" y="158.3">GND</text>
<text x="234.9" y="159.6">10K</text>
<text x="235.5" y="157.1">R1</text>
<text x="243.7" y="158.3">GND</text>
<text x="248.9" y="159.6">10K</text>
<text x="249.5" y="157.1">R2</text>
<text x="257.7" y="158.3">GND</text>
<text x="262.8" y="159.6">10K</text>
<text x="263.5" y="157.1">R4</text>
<text x="45" y="164.7">MOSI</text>
<text x="45" y="162.2">MISO</text>
<text x="45.8" y="167.2">SCK</text>
<text x="81.8" y="162.8">GND</text>
<text x="113.7" y="164.1">VDDA</text>
<text x="46" y="169.8">SDA</text>
<text x="79" y="174.2">PWR_FLAG</text>
<text x="111.4" y="175.5">PWR_FLAG</text>
</g>
<g font-size="1.8" fill="#0f0f0f">
<text x="265.4" y="17.4">Relay1_NO</text>
<text x="189.9" y="33.9">V1_Open</text>
<text x="87.6" y="36.5">V1_Open</text>
<text x="87.6" y="39">V2_Close</text>
<text x="265.4" y="47.9">Relay2_NC</text>
<text x="87.6" y="59.3">USART1_Tx</text>
<text x="87.6" y="61.9">USART1_Rx</text>
<text x="188.2" y="64.4">V2_Close</text>
<text x="45" y="72">GNDROW0</text>
<text x="265.4" y="67">COM_V2</text>
<text x="49.1" y="74.6">ROW1</text>
<text x="45.6" y="87.3">I2C1_SDA</text>
<text x="45.6" y="84.7">I2C1_SCL</text>
<text x="108.6" y="89.8">Relay2_NC</text>
<text x="49.1" y="94.9">ROW2</text>
<text x="111.2" y="92.4">COM_V2</text>
<text x="223.8" y="92.4">ROW0 SW_Push</text>
<text x="49.1" y="97.4">ROW3</text>
<text x="49.6" y="100">COL0</text>
<text x="108.6" y="98.1">Relay1_NO</text>
<text x="113.5" y="100.6">+24V</text>
<text x="49.6" y="105.1">COL2</text>
<text x="49.6" y="102.5">COL1</text>
<text x="113.5" y="106.3">+24V</text>
<text x="223.8" y="108.9">ROW1 SW_Push</text>
<text x="223.8" y="125.4">ROW2 SW_Push</text>
<text x="223.8" y="141.9">ROW3 SW_Push</text>
<text x="57.1" y="150.8">VDD</text>
<text x="241.6" y="160" transform="rotate(-90 241.6 160)">COL0</text>
<text x="255.6" y="160" transform="rotate(-90 255.6 160)">COL1</text>
<text x="269.5" y="160" transform="rotate(-90 269.5 160)">COL2</text>
<text x="56.5" y="166">I2C1_SCL</text>
<text x="56.5" y="168.6">I2C1_SDA</text>
</g>
<g font-size="1.8" fill="#a90000">
<text x="255" y="19.8" transform="rotate(-90 255 19.8)">2</text>
<text x="265.2" y="19.8" transform="rotate(-90 265.2 19.8)">4</text>
<text x="68.3" y="33.7" transform="rotate(-90 68.3 33.7)">1</text>
<text x="70.9" y="34.3" transform="rotate(-90 70.9 34.3)">24</text>
<text x="73.4" y="34.3" transform="rotate(-90 73.4 34.3)">48</text>
<text x="75.9" y="33.7" transform="rotate(-90 75.9 33.7)">9</text>
<text x="144.5" y="35" transform="rotate(-90 144.5 35)">8</text>
<text x="208.8" y="34">1</text>
<text x="221.5" y="34">8</text>
<text x="255" y="32.5" transform="rotate(-90 255 32.5)">1</text>
<text x="265.2" y="32.5" transform="rotate(-90 265.2 32.5)">3</text>
<text x="55.8" y="41.7">44</text>
<text x="56.4" y="36.6">7</text>
<text x="83.8" y="36.6">10</text>
<text x="83.8" y="39.1">11</text>
<text x="83.8" y="41.7">12</text>
<text x="130.1" y="37.8">1</text>
<text x="157.4" y="37.8">18</text>
<text x="157.4" y="40.4">22</text>
<text x="208.8" y="39.1">2</text>
<text x="221.5" y="39.1">7</text>
<text x="237.1" y="41.4">1</text>
<text x="244.6" y="36.3" transform="rotate(-90 244.6 36.3)">3</text>
<text x="56.4" y="46.7">5</text>
<text x="83.8" y="44.2">13</text>
<text x="83.8" y="46.7">14</text>
<text x="130.1" y="42.9">3</text>
<text x="157.4" y="42.9">17</text>
<text x="157.4" y="45.5">21 USART1_Tx</text>
<text x="157.4" y="45.5">21</text>
<text x="244.6" y="43.9" transform="rotate(-90 244.6 43.9)">2</text>
<text x="55.8" y="51.8">35</text>
<text x="56.4" y="49.3">6</text>
<text x="83.8" y="49.3">15</text>
<text x="83.8" y="51.8">16</text>
<text x="130.1" y="48">2</text>
<text x="130.1" y="53.1">9</text>
<text x="157.4" y="48">19</text>
<text x="157.4" y="50.5">20</text>
<text x="158" y="53.1">6</text>
<text x="255" y="51.5" transform="rotate(-90 255 51.5)">5</text>
<text x="265.2" y="51.5" transform="rotate(-90 265.2 51.5)">4</text>
<text x="55.8" y="54.4">36</text>
<text x="56.4" y="59.4">2</text>
<text x="83.8" y="54.4">17</text>
<text x="83.8" y="56.9">29</text>
<text x="83.8" y="59.4">30</text>
<text x="129.5" y="55.6">10</text>
<text x="129.5" y="58.2">11</text>
<text x="158" y="58.2">5</text>
<text x="158" y="55.6">7</text>
<text x="56.4" y="62">3</text>
<text x="56.4" y="64.5">4</text>
<text x="83.8" y="62">31</text>
<text x="83.8" y="64.5">32</text>
<text x="129.5" y="60.7">12</text>
<text x="129.5" y="63.2">13</text>
<text x="129.5" y="65.8">14</text>
<text x="157.4" y="60.7">16</text>
<text x="158" y="63.2">4</text>
<text x="206.3" y="64.5">3</text>
<text x="219" y="64.5">6</text>
<text x="255" y="64.2" transform="rotate(-90 255 64.2)">2</text>
<text x="265.2" y="64.2" transform="rotate(-90 265.2 64.2)">1</text>
<text x="55.8" y="69.6">18</text>
<text x="83.8" y="67.1">33</text>
<text x="83.8" y="69.6">34</text>
<text x="144.5" y="71.2" transform="rotate(-90 144.5 71.2)">15</text>
<text x="206.3" y="69.6">4</text>
<text x="219" y="69.6">5</text>
<text x="234.6" y="71.8">1</text>
<text x="242" y="66.7" transform="rotate(-90 242 66.7)">3</text>
<text x="55.8" y="72.1">19</text>
<text x="55.8" y="74.7">20</text>
<text x="55.8" y="77.2">39</text>
<text x="83.8" y="72.1">37</text>
<text x="83.8" y="74.7">38</text>
<text x="242" y="74.4" transform="rotate(-90 242 74.4)">2</text>
<text x="55.8" y="79.8">40</text>
<text x="55.8" y="82.3">41</text>
<text x="55.8" y="84.8">42</text>
<text x="55.8" y="87.4">43</text>
<text x="55.8" y="89.9">45</text>
<text x="119.9" y="89.9">2</text>
<text x="55.8" y="95">21</text>
<text x="55.8" y="92.5">46</text>
<text x="119.9" y="92.5">1</text>
<text x="55.8" y="97.5">22</text>
<text x="55.8" y="100.1">25</text>
<text x="119.9" y="100.7">1</text>
<text x="119.9" y="98.2">2</text>
<text x="55.8" y="102.6">26</text>
<text x="55.8" y="105.2">27</text>
<text x="55.8" y="107.7">28</text>
<text x="119.9" y="106.4">2</text>
<text x="168.2" y="107.1">3</text>
<text x="191.1" y="107.1">6</text>
<text x="119.9" y="109">1</text>
<text x="168.2" y="109.6">2</text>
<text x="168.2" y="112.1">7</text>
<text x="191.1" y="109.6">5</text>
<text x="191.1" y="112.1">8</text>
<text x="70.9" y="115.6" transform="rotate(-90 70.9 115.6)">23</text>
<text x="73.4" y="115" transform="rotate(-90 73.4 115)">8</text>
<text x="168.2" y="114.7">1</text>
<text x="191.1" y="114.7">4</text>
<text x="52.6" y="156">6</text>
<text x="52.6" y="153.4">7</text>
<text x="52.6" y="150.9">8</text>
<text x="52.6" y="161">4</text>
<text x="52.6" y="158.5">5</text>
<text x="52.6" y="166.1">2</text>
<text x="52.6" y="163.6">3</text>
<text x="52.6" y="168.7">1</text>
</g>
<text font-size="1.8" fill="#009600" x="119.4" y="37.8">ESP_NRST1</text>
<g font-size="1.8" fill="#840084">
<text x="198.5" y="104.4">1mR</text>
<text x="206.6" y="108.8" transform="rotate(-90 206.6 108.8)">18mR</text>
<text x="148.9" y="118.3">1mR</text>
<text x="157.6" y="118.3">29.6mR</text>
<text x="176" y="138.7">3.037mR</text>
</g>
</svg>
